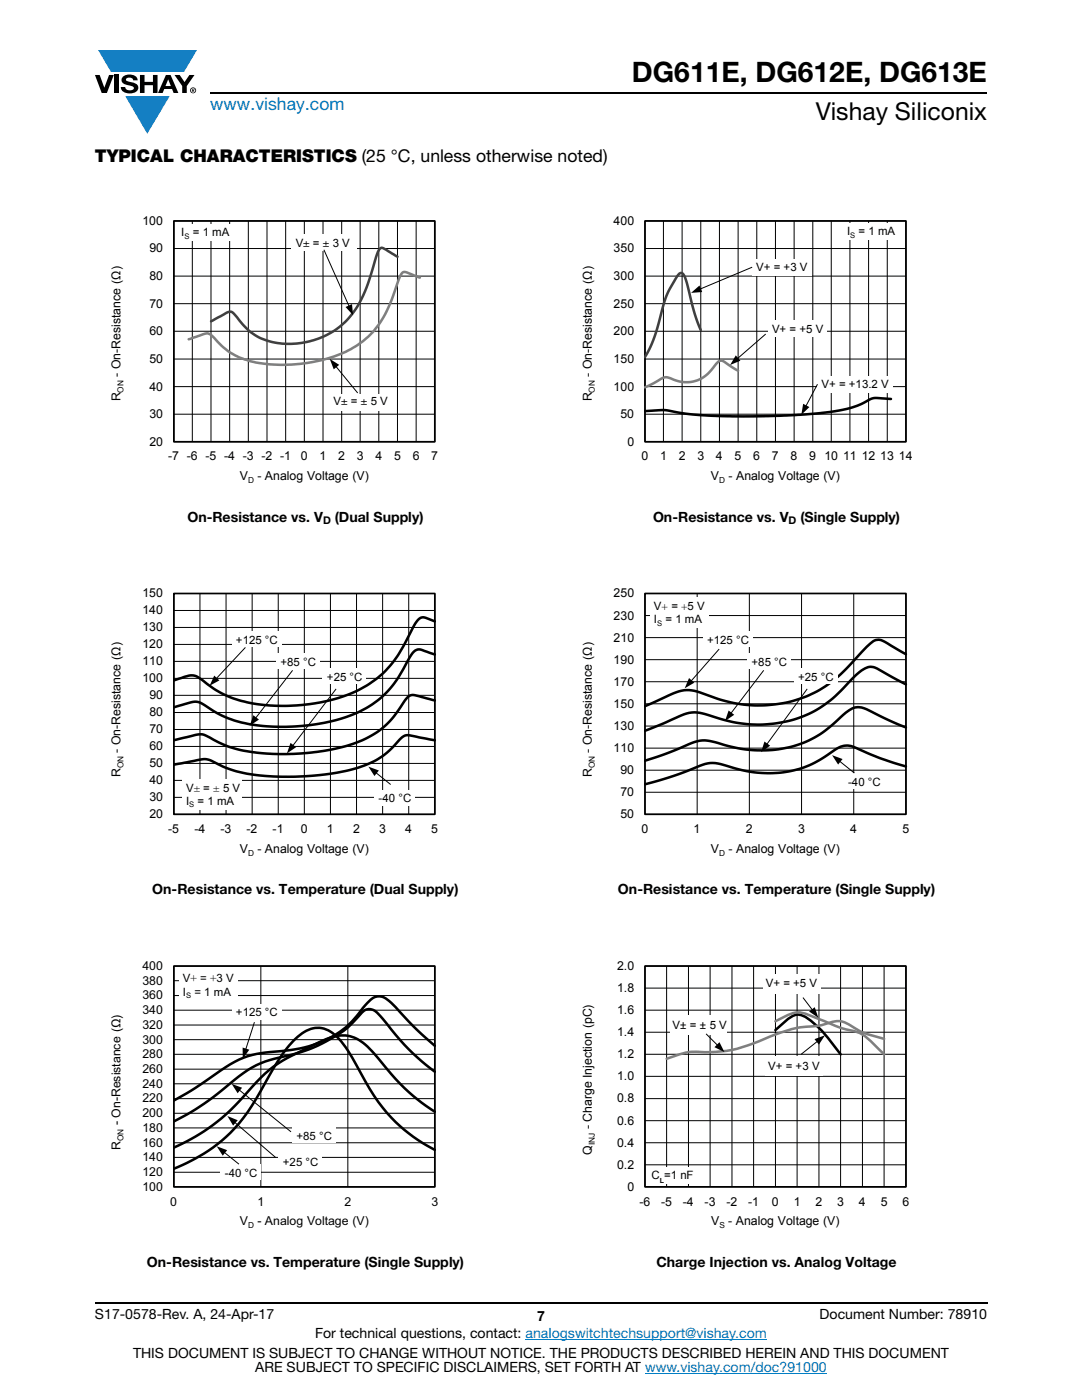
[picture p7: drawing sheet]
<svg xmlns="http://www.w3.org/2000/svg" width="216mm" height="279mm" viewBox="0 0 216 279" stroke-linecap="round" stroke-linejoin="round" font-family="sans-serif">
<g fill="#147fc3">
<path d="M19.6 10h19.7l-2.6 4.3h-1.1h-13.5z"/>
<path d="M25 19.2h8.9l-4.5 7.5z"/>
</g>
<g fill="#000">
<path d="M18.9 15h1l.9 2.5 1-2.5h.9l-1.4 3.6h-1zM22.9 15h.9v3.6h-.9zM24.6 15.3a2.1 2.1 0 0 1 2.8 .3l.1 .4h-.9a.79 .79 0 0 0-.7-.5 .79 .79 0 0 0-.8 .4l.3 .3 1 .2a1.08 1.08 0 0 1 1.2 1 1.08 1.08 0 0 1-1.1 1.2 1.73 1.73 0 0 1-2.4-1.2h.9a.96 .96 0 0 0 .8 .6 .96 .96 0 0 0 .9-.4 1.31 1.31 0 0 0-1.2-.6 1.03 1.03 0 0 1-1.1-.6 1.03 1.03 0 0 1 .2-1.1zM27.9 15h.9v1.3h1.7v-1.3h.9v3.6h-.9v-1.6h-1.7v1.6h-.9zM34.8 15h1.1l.9 1.4 1-1.4h1l-1.5 2.2v1.4h-.9v-1.4z"/>
<path d="M33.6 15.9l.5 1.3h-1.1zM33.1 15l-1.6 3.6h1l.3-.8h1.5l.3 .8h1l-1.6-3.6z"/>
<path d="M38.4 17.8h.2v.2h-.2zM38.3 17.7v.7h.1v-.3l.4 .3-.2-.3 .2-.2-.1-.2z"/>
<path d="M38.1 18a.46 .46 0 0 1 .9 0 .46 .46 0 0 1-.9 0zM37.9 18a.6 .6 0 0 0 1.2 0 .6 .6 0 0 0-1.2 0z"/>
</g>
<path d="M42 18.6h155M18.9 260h178.1" fill="none" stroke="#000" stroke-width=".36"/>
<path d="M104.9 267.3h48.1M128.7 274h36.3" fill="none" stroke="#007ec4" stroke-width=".2"/>
<path d="M19.1 39.5h83.7v59.9h-83.7z" fill="#fff"/>
<g fill="none" stroke="#000" stroke-width=".2">
<path d="M34.7 44.1h52.1v44.1h-52.1zM34.7 55.1h52.1M34.7 49.6h52.1M38.4 44.1v44.1M42.1 44.1v44.1M45.8 44.1v44.1M49.6 44.1v44.1M53.3 44.1v44.1M57 44.1v44.1M60.7 44.1v44.1M64.5 44.1v44.1M68.2 44.1v44.1"/>
<path d="M71.9 44.1v44.1M75.6 44.1v44.1M79.3 44.1v44.1M83 44.1v44.1M34.7 77.2h52.1M34.7 71.7h52.1M34.7 66.1h52.1M34.7 60.6h52.1M34.7 82.7h52.1"/>
</g>
<path d="M34.7 44.1h52.1v44.1h-52.1z" fill="none" stroke="#000" stroke-width=".34"/>
<path d="M79.3 51.2l-2.1-1.3a1.33 1.33 0 0 0-1.4-.3 19.1 19.1 0 0 0-1.7 4.9l-1.7 4.7-1.1 2-1.2 1.6-1.2 1.4-1.6 1.4-2.1 1.3-1.5 .6-2.1 .6-2.4 .5h-2.8l-1.8-.3-2.4-.7-1.2-.6-1.2-.9-1.7-1.8a6.8 6.8 0 0 0-2.1-2.1l-.7 .2-3.2 1.7" fill="none" stroke="#404040" stroke-width=".51"/>
<path d="M83.8 55.4l-2.1-.8a1.11 1.11 0 0 0-1.8 .3l-1.8 5.1-1 2.2-1.3 2.2-1.3 1.8-1.9 1.7-1.5 1.1-2.2 1.3-2.2 .8-2.6 .8-4.1 .7-3.7 .2-3-.1-3.2-.6-2.4-.8-2-1.1-2.1-1.8a5.5 5.5 0 0 0-2.2-1.9l-3.8 1.2" fill="none" stroke="#7f7f7f" stroke-width=".51"/>
<path d="M58.2 46.8h13v3.3h-13z" fill="#fff"/>
<path d="M64.6 49.8l5.1 11.5" fill="none" stroke="#000" stroke-width=".2"/>
<path d="M68.9 61.3l1.3-.6 .3 2.2z" fill="#000"/>
<path d="M65.1 78.7h13.5v3.3h-13.5z" fill="#fff"/>
<path d="M66.9 73l4.5 5.4" fill="none" stroke="#000" stroke-width=".2"/>
<path d="M65.8 71.6l1.9 1.2-1.1 .9z" fill="#000"/>
<g fill="#fff">
<path d="M35.4 44.7h11.1v3.3h-11.1z"/>
<path d="M19.1 113.8h83.7v60h-83.7z"/>
</g>
<g fill="none" stroke="#000" stroke-width=".2">
<path d="M34.7 118.4h52.1v44.1h-52.1zM39.9 118.4v44.1M45.1 118.4v44.1M50.3 118.4v44.1M55.5 118.4v44.1M60.7 118.4v44.1M65.9 118.4v44.1M71.1 118.4v44.1M76.3 118.4v44.1M81.6 118.4v44.1M34.7 138.8h52.1M34.7 135.4h52.1"/>
<path d="M34.7 132h52.1M34.7 128.6h52.1M34.7 125.2h52.1M34.7 121.8h52.1M49 129.2l-6 6.4M34.7 159.1h52.1M34.7 155.7h52.1M34.7 152.4h52.1M34.7 149h52.1M34.7 145.6h52.1M34.7 142.2h52.1"/>
</g>
<path d="M34.7 118.4h52.1v44.1h-52.1z" fill="none" stroke="#000" stroke-width=".34"/>
<path d="M86.8 139.8l-2.8-.7a2.31 2.31 0 0 0-3 .4l-2.9 4.1-1.4 1.4-1.4 1.1-3.3 1.8-2.8 .9-2.4 .6-3.5 .6-3.3 .4-3.1 .1-3.8-.1-3.1-.4-2.7-.5-2-.6-2.6-1.2a4.3 4.3 0 0 0-3.7-1l-4.3 1M86.8 130.6l-1.9-.6a1.9 1.9 0 0 0-3 .9l-3 5.1-1.3 1.7-1.6 1.6-1.9 1.4-2.4 1.4-2.5 .9-2.2 .7-3.7 .8-3.1 .4-3.3 .2-4.3-.2-2.8-.4-3.1-.7-2.5-1-2.2-1.3a4.7 4.7 0 0 0-3.7-1.4l-3.6 1.1M86.8 124l-1.1-.4a1.76 1.76 0 0 0-2.8 .7l-3.4 6.4-1.4 1.9-1.6 1.7-2.6 2-2.1 1.3-2.1 .9-2.4 .9-3.5 .8-3.6 .5-3.5 .2-4.1-.2-3.2-.5-3.1-.9-2.3-1-2.6-1.7a6.6 6.6 0 0 0-3.1-1.8l-1.4 .2-2.2 .8M86.8 147.7l-3.3-.6a5.9 5.9 0 0 0-2.8-.2l-.7 .5-2.8 2.8-2.4 1.7-3.7 1.4-5.2 1.1-3.4 .4-3.7 .2-5.9-.1-3.5-.5-2.2-.5-2.5-.8-1.2-.6a4.8 4.8 0 0 0-4.8-.6l-4 .7" fill="none" stroke="#000" stroke-width=".51"/>
<path d="M42.7 134.8l1.1 1-2 1.1z" fill="#000"/>
<g fill="#fff">
<path d="M46.3 126.1h9.9v3h-9.9z"/>
<path d="M55.2 130.4h8.6v3.1h-8.6z"/>
</g>
<path d="M58.4 133.8l-7.5 9.7" fill="none" stroke="#000" stroke-width=".2"/>
<path d="M50.6 142.7l1.1 .9-1.9 1.2z" fill="#000"/>
<path d="M64.4 133.4h8.6v3.1h-8.6z" fill="#fff"/>
<path d="M67.1 137.5l-8.8 11.5" fill="none" stroke="#000" stroke-width=".2"/>
<path d="M58 148.3l1.1 .8-1.9 1.3z" fill="#000"/>
<path d="M74.8 157.7h8v3h-8z" fill="#fff"/>
<path d="M74.9 154.1l3.1 2.5" fill="none" stroke="#000" stroke-width=".2"/>
<path d="M73.5 153l2.1 .8-.9 1.1z" fill="#000"/>
<g fill="#fff">
<path d="M36.3 155.6h11.9v6h-11.9z"/>
<path d="M19.1 188.2h83.7v59.9h-83.7z"/>
</g>
<g fill="none" stroke="#000" stroke-width=".2">
<path d="M34.7 192.8h52.1v44.1h-52.1zM34.7 198.7h52.1M34.7 195.7h52.1M52 192.8v44.1M69.4 192.8v44.1M34.7 219.3h52.1M34.7 216.3h52.1M34.7 213.4h52.1M34.7 210.4h52.1M34.7 207.5h52.1M34.7 204.6h52.1M34.7 201.6h52.1"/>
<path d="M50.8 204l-1.8 5.6M34.7 233.9h52.1M34.7 231h52.1M34.7 228.1h52.1M34.7 225.1h52.1M34.7 222.2h52.1"/>
</g>
<path d="M34.7 192.8h52.1v44.1h-52.1z" fill="none" stroke="#000" stroke-width=".34"/>
<path d="M86.8 213.9a48.2 48.2 0 0 1-10.5-10.6 3.6 3.6 0 0 0-2.7-1.9 3 3 0 0 0-2.1 1.5 23.8 23.8 0 0 1-8.7 6.1l-2.8 1-3.1 .8a21 21 0 0 0-11.5 5.8l-5.2 4-2.4 1.5-3.1 1.7M86.8 208.7l-3.9-3.4-3.4-3.7a8 8 0 0 0-3.5-2.7 2.91 2.91 0 0 0-2.8 1.4 27.4 27.4 0 0 1-5.2 5.5 25 25 0 0 1-13.8 4.1 19 19 0 0 0-11.2 4.5l-4.5 3-3.8 2.2M86.8 229.5a32.4 32.4 0 0 1-14.8-15.3 25.7 25.7 0 0 0-5.4-7.8 5 5 0 0 0-6.9 .3 33.6 33.6 0 0 0-7.1 10 33.1 33.1 0 0 1-10.6 12.7l-3.5 2.1-3.8 1.8M86.8 221.9a42.3 42.3 0 0 1-11.5-10.9 10.5 10.5 0 0 0-5.9-4.3 11.8 11.8 0 0 0-6.9 1.9l-2.5 1.2a26.4 26.4 0 0 0-10.7 8.3 39.2 39.2 0 0 1-14.6 10.9" fill="none" stroke="#000" stroke-width=".51"/>
<path d="M48.4 209.1l1.4 .4-1.4 1.8z" fill="#000"/>
<g fill="#fff">
<path d="M46.3 200.4h9.9v3.1h-9.9z"/>
<path d="M58.3 225h8.6v3.1h-8.6z"/>
</g>
<path d="M47.6 217.4l10.5 8.5" fill="none" stroke="#000" stroke-width=".2"/>
<path d="M46.2 216.3l2.1 .8-.9 1.1z" fill="#000"/>
<path d="M55.6 230.2h8.6v3.1h-8.6z" fill="#fff"/>
<path d="M46.7 223.9l8.3 7.1" fill="none" stroke="#000" stroke-width=".2"/>
<path d="M45.4 222.7l2 .9-.9 1z" fill="#000"/>
<path d="M44.1 232.4h8v3.1h-8z" fill="#fff"/>
<path d="M44.6 229.9l3.1 2.4" fill="none" stroke="#000" stroke-width=".2"/>
<path d="M43.2 228.8l2.1 .7-.9 1.1z" fill="#000"/>
<g fill="#fff">
<path d="M35.7 193.7h11.7v6h-11.7z"/>
<path d="M113.1 39.5h83.7v59.9h-83.7z"/>
</g>
<g fill="none" stroke="#000" stroke-width=".2">
<path d="M128.7 44.1h52.1v44.1h-52.1zM128.7 55.1h52.1M128.7 49.6h52.1M132.4 44.1v44.1M136.1 44.1v44.1M139.8 44.1v44.1M143.6 44.1v44.1M147.3 44.1v44.1M151 44.1v44.1M154.7 44.1v44.1M158.5 44.1v44.1M162.2 44.1v44.1"/>
<path d="M165.9 44.1v44.1M169.6 44.1v44.1M173.3 44.1v44.1M177 44.1v44.1M128.7 77.2h52.1M128.7 71.7h52.1M128.7 66.1h52.1M128.7 60.6h52.1M128.7 82.7h52.1"/>
</g>
<path d="M128.7 44.1h52.1v44.1h-52.1z" fill="none" stroke="#000" stroke-width=".34"/>
<path d="M139.8 65.9l-1-2.7-.8-2.9a25 25 0 0 0-1.6-5.5 .62 .62 0 0 0-.7-.3 .62 .62 0 0 0-.5 .5l-.9 1.6a22.1 22.1 0 0 0-2.8 7.8l-1.3 4-1.5 2.9" fill="none" stroke="#404040" stroke-width=".51"/>
<path d="M147.3 74l-2.4-1.5a1.2 1.2 0 0 0-2.1 .2l-1.1 1.4a6.5 6.5 0 0 1-8.2 1.3 2.85 2.85 0 0 0-2.6 .8l-2.2 1.1" fill="none" stroke="#7f7f7f" stroke-width=".51"/>
<path d="M177.8 79.6l-1.1-.1a4.9 4.9 0 0 0-3.9 .7l-2.6 1.1-2.8 .6-4.1 .6-6.3 .4-6.7 .2h-6.2l-6.1-.4-5.2-.8-4.1 .1" fill="none" stroke="#000" stroke-width=".51"/>
<path d="M150.1 51.7h11.8v3.3h-11.8z" fill="#fff"/>
<path d="M150.1 53.3l-10.6 4.5" fill="none" stroke="#000" stroke-width=".2"/>
<path d="M137.9 58.5l1.7-1.5 .5 1.3z" fill="#000"/>
<path d="M153.2 64h11.8v3.3h-11.8z" fill="#fff"/>
<path d="M152.8 66.7l-5.8 5" fill="none" stroke="#000" stroke-width=".2"/>
<path d="M146.8 70.9l.9 1.1-2 .8z" fill="#000"/>
<path d="M163.1 75h15v3.3h-15z" fill="#fff"/>
<path d="M163.1 76.7l-2.4 4.5" fill="none" stroke="#000" stroke-width=".2"/>
<path d="M160.3 80.6l1.2 .6-1.6 1.6z" fill="#000"/>
<g fill="#fff">
<path d="M168.2 44.5h11.1v3.3h-11.1z"/>
<path d="M113.1 113.9h83.7v59.9h-83.7z"/>
</g>
<g fill="none" stroke="#000" stroke-width=".2">
<path d="M128.7 118.4h52.1v44.1h-52.1zM139.1 118.4v44.1M149.5 118.4v44.1M159.9 118.4v44.1M170.4 118.4v44.1M128.7 136.1h52.1M128.7 131.7h52.1M128.7 127.2h52.1M128.7 122.8h52.1M143.5 129.5l-5.7 6.5M128.7 158.1h52.1M128.7 153.7h52.1"/>
<path d="M128.7 149.3h52.1M128.7 144.9h52.1M128.7 140.5h52.1"/>
</g>
<path d="M128.7 118.4h52.1v44.1h-52.1z" fill="none" stroke="#000" stroke-width=".34"/>
<path d="M180.8 136.6l-5-2.7a2.94 2.94 0 0 0-4.2 .1l-2.8 2.8a23.4 23.4 0 0 1-23.7 7l-2.4-.6a9.2 9.2 0 0 0-6-.7l-8 3.4M180.8 130.6l-3.7-2.2a2.52 2.52 0 0 0-3.9 .4l-4.2 4.5a24.5 24.5 0 0 1-25.2 6.3l-2.4-.8a8.7 8.7 0 0 0-6-.8l-6.7 2.9M180.8 153l-5-1.6-2.9-1.2a11.5 11.5 0 0 0-4.1-1.4 9.8 9.8 0 0 0-4.2 2.2l-2.3 1.4-1.9 .7-2.3 .7-2.1 .4-2.6 .1-2.6-.1-2.3-.4-2.4-.6a8.5 8.5 0 0 0-6-.5l-5.4 2.1-6 1.7M180.8 145.2l-5.2-2.3a12.9 12.9 0 0 0-4.5-1.8 7 7 0 0 0-3.9 2.5l-.5 .5a22.1 22.1 0 0 1-20.1 5.1l-2.3-.6a8.1 8.1 0 0 0-6.5-.2l-4.4 1.8-4.7 1.6" fill="none" stroke="#000" stroke-width=".51"/>
<path d="M137.5 135.3l1 .9-1.9 1.2z" fill="#000"/>
<g fill="#fff">
<path d="M140.3 126.1h9.9v3h-9.9z"/>
<path d="M149.2 130.4h8.6v3.1h-8.6z"/>
</g>
<path d="M152.4 133.8l-6.7 8.7" fill="none" stroke="#000" stroke-width=".2"/>
<path d="M145.4 141.8l1.1 .9-1.8 1.2z" fill="#000"/>
<path d="M158.4 133.4h8.6v3.1h-8.6z" fill="#fff"/>
<path d="M161.1 137.5l-8.2 11.2" fill="none" stroke="#000" stroke-width=".2"/>
<path d="M152.5 148l1.2 .8-1.8 1.3z" fill="#000"/>
<path d="M168.4 154.4h8.1v3h-8.1z" fill="#fff"/>
<path d="M167.4 151.8l3.1 2.5" fill="none" stroke="#000" stroke-width=".2"/>
<path d="M166 150.7l2.1 .8-.9 1.1z" fill="#000"/>
<g fill="#fff">
<path d="M129.7 119.3h11.7v6h-11.7z"/>
<path d="M113.1 188.2h83.7v59.9h-83.7z"/>
</g>
<g fill="none" stroke="#000" stroke-width=".2">
<path d="M128.7 192.8h52.1v44.1h-52.1zM128.7 197.2h52.1M133 192.8v44.1M137.4 192.8v44.1M141.7 192.8v44.1M146.1 192.8v44.1M150.4 192.8v44.1M154.7 192.8v44.1M159.1 192.8v44.1M163.4 192.8v44.1M167.7 192.8v44.1M172.1 192.8v44.1"/>
<path d="M176.4 192.8v44.1M128.7 219.3h52.1M128.7 214.8h52.1M128.7 210.4h52.1M128.7 206h52.1M128.7 201.6h52.1M128.7 232.5h52.1M128.7 228.1h52.1M128.7 223.7h52.1"/>
</g>
<path d="M128.7 192.8h52.1v44.1h-52.1z" fill="none" stroke="#000" stroke-width=".34"/>
<path d="M154.7 205.6l1.9-1.7a4 4 0 0 1 3.1-1.4 13.9 13.9 0 0 1 5.5 4.7l2.5 3.2" fill="none" stroke="#000" stroke-width=".51"/>
<path d="M154.7 203.8l1.6-.8a5.3 5.3 0 0 1 5.9-.1l2.4 1a21.9 21.9 0 0 0 6.2 2 11.9 11.9 0 0 1 4.5 3.5l1.1 1M176.4 207.3l-.6-.1a17.7 17.7 0 0 1-6.8-3 4.7 4.7 0 0 0-4.4 .2l-1.2 .3a29.7 29.7 0 0 0-12.4 3.3 25.2 25.2 0 0 1-12.4 1.9 16.8 16.8 0 0 0-5.6 1.4" fill="none" stroke="#7f7f7f" stroke-width=".51"/>
<g fill="#fff">
<path d="M133.7 202.6h11.2v3.8h-11.2z"/>
<path d="M152.3 194.4h11.4v3.8h-11.4z"/>
<path d="M152.8 210.8h11.4v3.8h-11.4z"/>
</g>
<path d="M160.2 199.1l2 2.6M140.9 206.3l2.4 2.4M163.2 207.7l-3.4 2.7" fill="none" stroke="#000" stroke-width=".2"/>
<path d="M143.6 208l1 2-2-1zM161.4 201.9l1.2-.9 .7 2.1zM162.5 207.4l2.1-.8-1.2 1.9z" fill="#000"/>
<path d="M129.2 233h11v3.2h-11z" fill="#fff"/>
<text font-size="5.6" x="126.1" y="16.4">DG611E, DG612E, DG613E</text>
<text font-size="4.9" x="162.8" y="24">Vishay Siliconix</text>
<text font-size="3.5" fill="#007ec4" x="42" y="21.9">www.vishay.com</text>
<text font-size="3.5" x="18.9" y="32.3">TYPICAL CHARACTERISTICS (25 °C, unless otherwise noted)</text>
<g font-size="2.8">
<text x="37.4" y="104.1">On-Resistance vs. V</text>
<text x="66.8" y="104.1">(Dual Supply)</text>
<text x="130.3" y="104.1">On-Resistance vs. V</text>
<text x="159.7" y="104.1">(Single Supply)</text>
<text x="30.4" y="178.5">On-Resistance vs. Temperature (Dual Supply)</text>
<text x="123.3" y="178.5">On-Resistance vs. Temperature (Single Supply)</text>
<text x="29.3" y="252.8">On-Resistance vs. Temperature (Single Supply)</text>
<text x="131" y="252.8">Charge Injection vs. Analog Voltage</text>
<text x="18.9" y="263.3">S17-0578-Rev. A, 24-Apr-17</text>
<text x="107.2" y="263.6">7</text>
<text x="163.6" y="263.3">Document Number: 78910</text>
<text x="62.9" y="267.1">For technical questions, contact: analogswitchtechsupport@vishay.com</text>
<text x="26.5" y="271">THIS DOCUMENT IS SUBJECT TO CHANGE WITHOUT NOTICE. THE PRODUCTS DESCRIBED HEREIN AND THIS DOCUMENT</text>
<text x="50.9" y="273.8">ARE SUBJECT TO SPECIFIC DISCLAIMERS, SET FORTH AT www.vishay.com/doc?91000</text>
</g>
<g font-size="2.5">
<text x="28.4" y="44.9">100</text>
<text x="122.4" y="44.9">400</text>
<text x="29.8" y="50.4">90</text>
<text x="122.4" y="50.4">350</text>
<text x="29.8" y="55.9">80</text>
<text x="122.4" y="55.9">300</text>
<text x="29.8" y="61.4">70</text>
<text x="122.4" y="61.4">250</text>
<text x="29.8" y="66.9">60</text>
<text x="122.4" y="66.9">200</text>
<text x="24.1" y="75.2" transform="rotate(-90 24.1 75.2)">- On-Resistance (Ω)</text>
<text x="29.8" y="77.9">40</text>
<text x="29.8" y="72.4">50</text>
<text x="118.1" y="75.2" transform="rotate(-90 118.1 75.2)">- On-Resistance (Ω)</text>
<text x="122.4" y="77.9">100</text>
<text x="122.4" y="72.4">150</text>
<text x="24.1" y="80.1" transform="rotate(-90 24.1 80.1)">R</text>
<text x="29.8" y="83.4">30</text>
<text x="118.1" y="80.1" transform="rotate(-90 118.1 80.1)">R</text>
<text x="123.8" y="83.4">50</text>
<text x="29.8" y="89">20</text>
<text x="125.2" y="89">0</text>
<text x="33.6" y="91.9">-7 -6 -5 -4 -3 -2 -1</text>
<text x="47.8" y="95.8">V</text>
<text x="51.4" y="95.8">- Analog Voltage (V)</text>
<text x="60" y="91.9">0</text>
<text x="63.7" y="91.9">1</text>
<text x="67.5" y="91.9">2</text>
<text x="71.2" y="91.9">3</text>
<text x="74.9" y="91.9">4</text>
<text x="78.6" y="91.9">5</text>
<text x="82.3" y="91.9">6</text>
<text x="86.1" y="91.9">7</text>
<text x="128" y="91.9">0</text>
<text x="131.7" y="91.9">1</text>
<text x="135.4" y="91.9">2</text>
<text x="139.1" y="91.9">3</text>
<text x="141.8" y="95.8">V</text>
<text x="142.9" y="91.9">4</text>
<text x="145.4" y="95.8">- Analog Voltage (V)</text>
<text x="146.6" y="91.9">5</text>
<text x="150.3" y="91.9">6</text>
<text x="154" y="91.9">7</text>
<text x="157.7" y="91.9">8</text>
<text x="161.5" y="91.9">9 10 11 12 13 14</text>
<text x="28.4" y="119.2">150</text>
<text x="122.4" y="119.2">250</text>
<text x="28.4" y="122.6">140</text>
<text x="122.4" y="123.6">230</text>
<text x="28.4" y="129.4">120</text>
<text x="28.4" y="126">130</text>
<text x="122.4" y="128">210</text>
<text x="28.4" y="136.2">100</text>
<text x="28.4" y="132.8">110</text>
<text x="122.4" y="136.9">170</text>
<text x="122.4" y="132.4">190</text>
<text x="29.8" y="143">80</text>
<text x="29.8" y="139.6">90</text>
<text x="122.4" y="141.3">150</text>
<text x="29.8" y="149.7">60</text>
<text x="29.8" y="146.4">70</text>
<text x="122.4" y="145.7">130</text>
<text x="24.1" y="155.1" transform="rotate(-90 24.1 155.1)">R</text>
<text x="24.1" y="150.2" transform="rotate(-90 24.1 150.2)">- On-Resistance (Ω)</text>
<text x="29.8" y="153.1">50</text>
<text x="118.1" y="155.1" transform="rotate(-90 118.1 155.1)">R</text>
<text x="118.1" y="150.2" transform="rotate(-90 118.1 150.2)">- On-Resistance (Ω)</text>
<text x="122.4" y="150.1">110</text>
<text x="123.8" y="154.5">90</text>
<text x="29.8" y="159.9">30</text>
<text x="29.8" y="156.5">40</text>
<text x="123.8" y="158.9">70</text>
<text x="29.8" y="163.3">20</text>
<text x="33.6" y="166.2">-5</text>
<text x="38.8" y="166.2">-4</text>
<text x="44" y="166.2">-3</text>
<text x="49.2" y="166.2">-2</text>
<text x="54.4" y="166.2">-1</text>
<text x="60" y="166.2">0</text>
<text x="65.2" y="166.2">1</text>
<text x="70.4" y="166.2">2</text>
<text x="75.6" y="166.2">3</text>
<text x="80.9" y="166.2">4</text>
<text x="86.1" y="166.2">5</text>
<text x="123.8" y="163.3">50</text>
<text x="128" y="166.2">0</text>
<text x="138.4" y="166.2">1</text>
<text x="148.8" y="166.2">2</text>
<text x="159.2" y="166.2">3</text>
<text x="169.7" y="166.2">4</text>
<text x="180.1" y="166.2">5</text>
<text x="47.8" y="170.2">V</text>
<text x="51.4" y="170.2">- Analog Voltage (V)</text>
<text x="141.8" y="170.1">V</text>
<text x="145.4" y="170.1">- Analog Voltage (V)</text>
<text x="28.4" y="196.5">380</text>
<text x="28.4" y="193.6">400</text>
<text x="123.1" y="198">1.8</text>
<text x="123.1" y="193.6">2.0</text>
<text x="28.4" y="202.4">340</text>
<text x="28.4" y="199.5">360</text>
<text x="123.1" y="202.4">1.6</text>
<text x="28.4" y="208.3">300</text>
<text x="28.4" y="205.3">320</text>
<text x="123.1" y="206.8">1.4</text>
<text x="28.4" y="214.1">260</text>
<text x="28.4" y="211.2">280</text>
<text x="123.1" y="215.6">1.0</text>
<text x="123.1" y="211.2">1.2</text>
<text x="28.4" y="220">220</text>
<text x="28.4" y="217.1">240</text>
<text x="123.1" y="220">0.8</text>
<text x="24.1" y="224.6" transform="rotate(-90 24.1 224.6)">- On-Resistance (Ω)</text>
<text x="28.4" y="225.9">180</text>
<text x="28.4" y="223">200</text>
<text x="118.1" y="225.4" transform="rotate(-90 118.1 225.4)">- Charge Injection (pC)</text>
<text x="123.1" y="224.4">0.6</text>
<text x="24.1" y="229.5" transform="rotate(-90 24.1 229.5)">R</text>
<text x="28.4" y="231.8">140</text>
<text x="28.4" y="228.8">160</text>
<text x="118.1" y="230.5" transform="rotate(-90 118.1 230.5)">Q</text>
<text x="123.1" y="233.2">0.2</text>
<text x="123.1" y="228.8">0.4</text>
<text x="28.4" y="237.7">100</text>
<text x="28.4" y="234.7">120</text>
<text x="125.2" y="237.7">0</text>
<text x="34" y="240.6">0</text>
<text x="47.8" y="244.5">V</text>
<text x="51.3" y="240.6">1</text>
<text x="51.4" y="244.5">- Analog Voltage (V)</text>
<text x="68.7" y="240.6">2</text>
<text x="86.1" y="240.6">3</text>
<text x="127.6" y="240.6">-6</text>
<text x="131.9" y="240.6">-5</text>
<text x="136.3" y="240.6">-4</text>
<text x="140.6" y="240.6">-3</text>
<text x="141.9" y="244.5">V</text>
<text x="144.9" y="240.6">-2</text>
<text x="145.3" y="244.5">- Analog Voltage (V)</text>
<text x="149.3" y="240.6">-1</text>
<text x="154" y="240.6">0</text>
<text x="158.4" y="240.6">1</text>
<text x="162.7" y="240.6">2</text>
<text x="167.1" y="240.6">3</text>
<text x="171.4" y="240.6">4</text>
<text x="175.7" y="240.6">5</text>
<text x="180.1" y="240.6">6</text>
</g>
<g font-size="2.3">
<text x="36.2" y="47.1">I</text>
<text x="38.5" y="47.1">= 1 mA</text>
<text x="169" y="46.9">I</text>
<text x="171.3" y="46.9">= 1 mA</text>
<text x="59" y="49.2">V± = ± 3 V</text>
<text x="150.9" y="54.1">V+ = +3 V</text>
<text x="154" y="66.4">V+ = +5 V</text>
<text x="163.9" y="77.5">V+ = +13.2 V</text>
<text x="66.6" y="80.8">V± =</text>
<text x="72" y="80.8">± 5 V</text>
<text x="130.5" y="121.7">V+ = +5 V</text>
<text x="130.5" y="124.3">I</text>
<text x="132.8" y="124.3">= 1 mA</text>
<text x="47.1" y="128.5">+125 °C</text>
<text x="141.1" y="128.5">+125 °C</text>
<text x="56" y="132.8">+85 °C</text>
<text x="65.2" y="135.8">+25 °C</text>
<text x="150" y="132.8">+85 °C</text>
<text x="159.2" y="135.8">+25 °C</text>
<text x="37.1" y="158">V±</text>
<text x="37.1" y="160.6">I</text>
<text x="39.4" y="160.6">= 1 mA</text>
<text x="40.6" y="158">= ± 5 V</text>
<text x="75.6" y="160.1">-40 °C</text>
<text x="169.2" y="156.8">-40 °C</text>
<text x="36.5" y="196.1">V+ = +3 V</text>
<text x="152.8" y="197.1">V+ = +5 V</text>
<text x="36.5" y="198.7">I</text>
<text x="38.8" y="198.7">= 1 mA</text>
<text x="47.1" y="202.9">+125 °C</text>
<text x="134.2" y="205.3">V± = ± 5 V</text>
<text x="153.3" y="213.5">V+ = +3 V</text>
<text x="59.1" y="227.4">+85 °C</text>
<text x="56.4" y="232.6">+25 °C</text>
<text x="44.9" y="234.9">-40 °C</text>
<text x="130" y="235.4">C =1 nF</text>
</g>
<g font-size="2.1">
<text x="64.5" y="104.6">D</text>
<text x="157.4" y="104.6">D</text>
</g>
<g font-size="1.7">
<text x="24.7" y="78.3" transform="rotate(-90 24.7 78.3)">ON</text>
<text x="118.7" y="78.3" transform="rotate(-90 118.7 78.3)">ON</text>
<text x="49.5" y="96.4">D</text>
<text x="143.5" y="96.4">D</text>
<text x="24.7" y="153.4" transform="rotate(-90 24.7 153.4)">ON</text>
<text x="118.7" y="153.4" transform="rotate(-90 118.7 153.4)">ON</text>
<text x="49.5" y="170.7">D</text>
<text x="143.5" y="170.7">D</text>
<text x="24.7" y="227.7" transform="rotate(-90 24.7 227.7)">ON</text>
<text x="118.7" y="228.6" transform="rotate(-90 118.7 228.6)">INJ</text>
<text x="49.5" y="245.1">D</text>
<text x="143.5" y="245.1">S</text>
</g>
<g font-size="1.5">
<text x="36.8" y="47.7">S</text>
<text x="169.7" y="47.5">S</text>
<text x="131.1" y="124.9">S</text>
<text x="37.8" y="161.2">S</text>
<text x="37.1" y="199.2">S</text>
</g>
<text font-size="1.4" x="131.7" y="236.1">L</text>
</svg>
